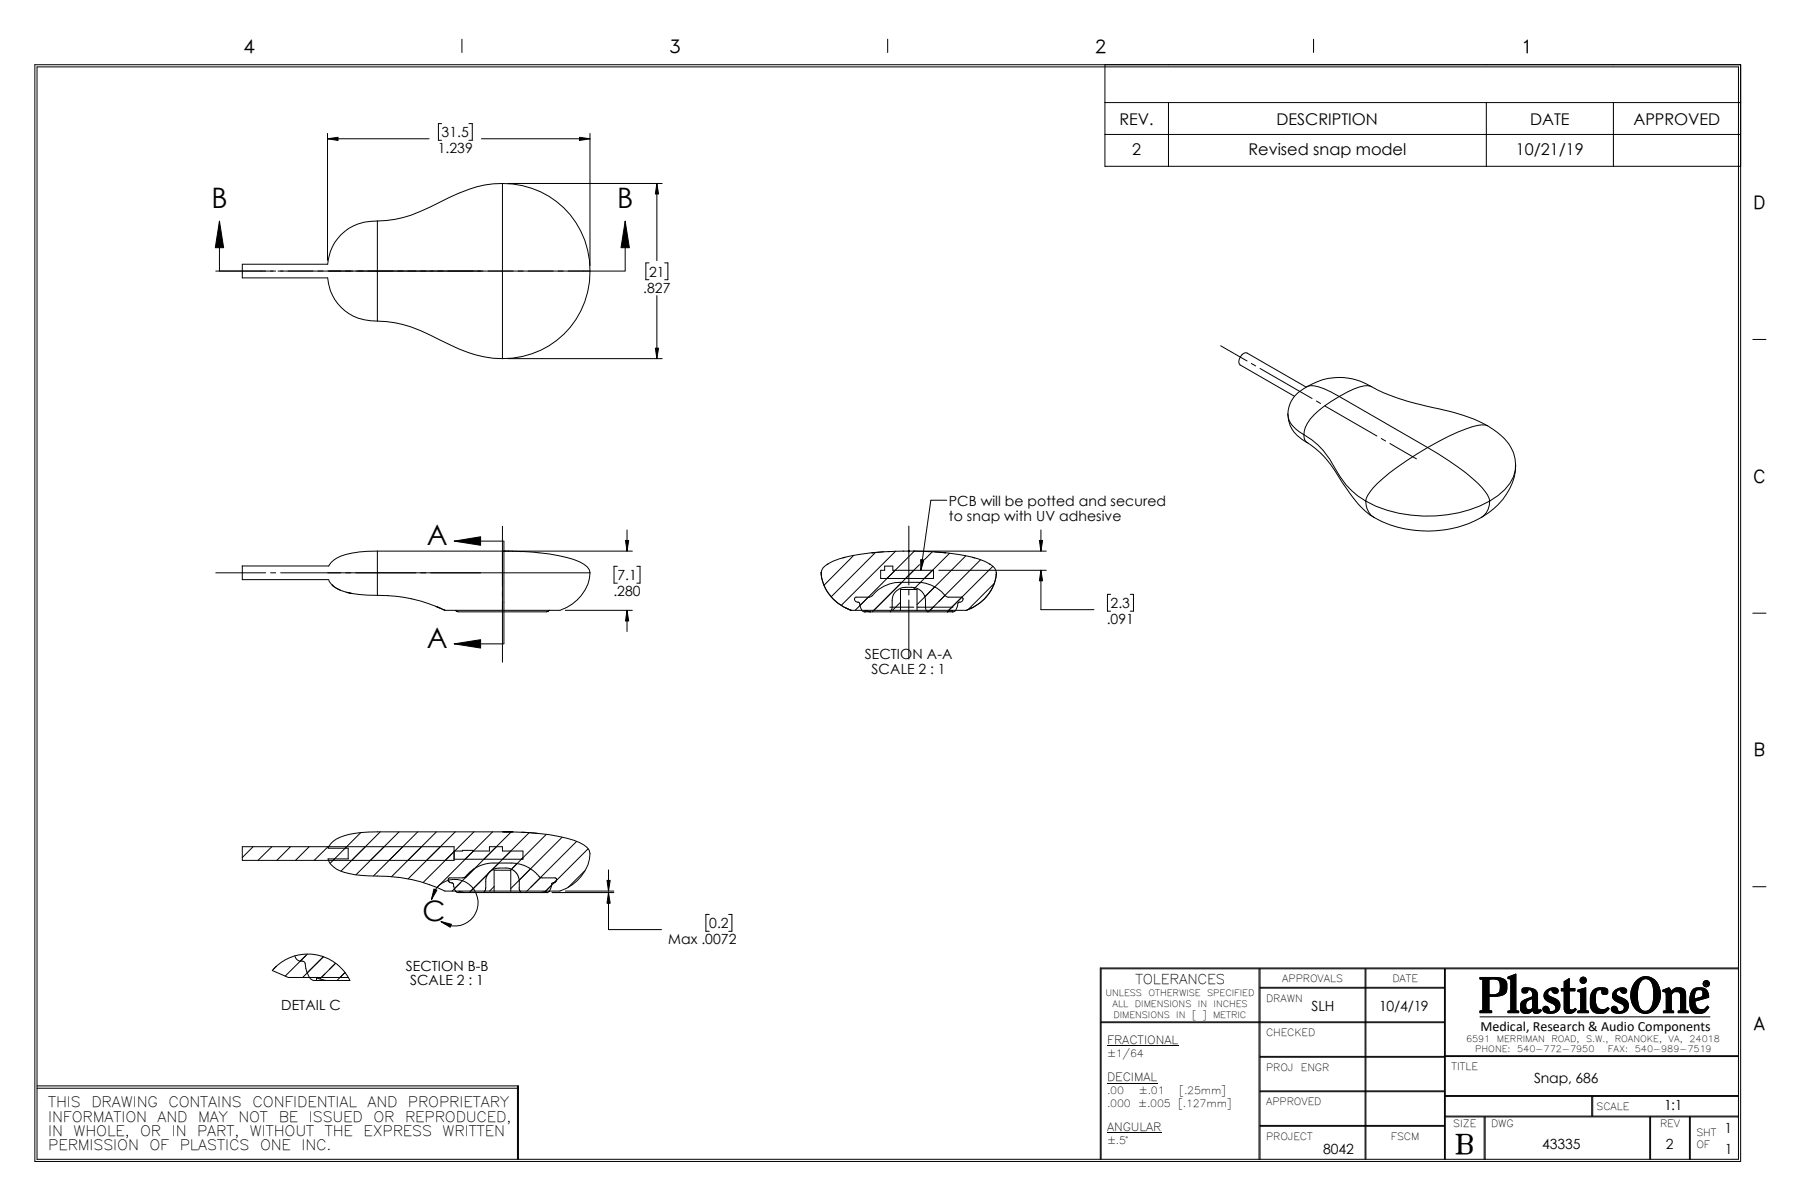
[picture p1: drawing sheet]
<svg xmlns="http://www.w3.org/2000/svg" width="457mm" height="305mm" viewBox="0 0 457 305" stroke-linecap="round" stroke-linejoin="round" font-family="sans-serif">
<g fill="none" stroke="#000" stroke-width=".25">
<path d="M8.8 16.4h433.1v278.4h-433.1zM9.4 17h431.9v277.2h-431.9zM117.3 9.9v3.4M225.3 9.9v3.4M280.5 16.4v25.8h161.4M333.5 9.9v3.4M83.1 35.2l2.7-.4v.8zM83.1 33.9v32.2M83.1 35.2h25.8M112.1 31.4h-.8v4.2h.8M119 31.4h.9v4.2h-.9M122.2 35.2h27.6"/>
<path d="M147.1 34.8l2.7 .4-2.7 .4zM149.8 33.9v33.5M280.5 26h161.4M280.5 34.1h161.4M296.6 26v16.2M377.3 26v16.2M409.6 26v16.2M55.7 56.1l1.1 6.8h-2.1zM55.7 56.1v12.7M95.8 56.1a11.9 11.9 0 0 0-12.6 11h-21.7v3.4h21.7a11.9 11.9 0 0 0 12.6 11M95.8 56.1v25.4M127.6 46.6a28.9 28.9 0 0 0-13.6 3.5l-2.3 1.2a33.2 33.2 0 0 1-15.9 4.8"/>
<path d="M127.6 46.6a22.2 22.2 0 0 1 22.2 20.9 22.2 22.2 0 0 1-19.7 23.4l-2.5 .1M127.6 46.6v44.4M128.9 46.6h39.2M158.7 56.1l1.1 6.8h-2.2zM158.7 56.1v12.7h-88.1M166.8 46.6l.4 2.6h-.8zM166.8 46.6v19.6M54.8 68.8h15.2M164.8 66.7h-.8v4.3h.8M166.8 75v16M168.7 66.7h.8v4.3h-.8M95.8 81.5a29.7 29.7 0 0 1 13.5 3.6l2.4 1.2a34.3 34.3 0 0 0 15.9 4.7"/>
<path d="M128.9 91h39.2M166.4 88.3h.8l-.4 2.7zM309.9 87.8l6.7 3.8M317.7 92.2l1.1 .7M319.9 93.5l13.2 7.6M331.6 98.3l-15-8.7a1.96 1.96 0 0 0-2.1 2.1l.3 .9 13.8 8M331.8 98.1a7.8 7.8 0 0 0-4.8 7.8 7 7 0 0 0 4 4.4M331.8 98.1a15.4 15.4 0 0 1 16.3 0M331.8 98.1a3.5 3.5 0 0 1 2.9 .1l3.2 1.3 2.1 1.1M348.1 98.1a65.5 65.5 0 0 0 18.6 6 31.2 31.2 0 0 1 15.3 7.3 9.9 9.9 0 0 1 1.9 11.2 19.2 19.2 0 0 1-12.6 10.8 28.8 28.8 0 0 1-22.4-2M348.1 98.1a3.6 3.6 0 0 0-2.9 .1l-3.1 1.3-2.1 1.1M445 86.1h3.3"/>
<path d="M326.9 105a8 8 0 0 0 5 7.4M331 110.3a2.04 2.04 0 0 0 .9 2M331 110.3a18.9 18.9 0 0 1 7.8 8.4 19.8 19.8 0 0 0 7.9 8.5M331.9 112.3l.1 .1M332 112.4a27.1 27.1 0 0 1 8.8 10.1l1.8 2.6a20.9 20.9 0 0 0 6.3 6.3M334.2 101.8l1 .6M336.3 103l13.2 7.7M340 100.6a21.8 21.8 0 0 0-8.1 6.9l-.6 1-.3 1.8M340 100.6l22.4 13M350.6 111.3l1.1 .6M352.8 112.6l6.8 3.9M362.4 113.6l2.9 1.7a45.1 45.1 0 0 1 11.8 9.5l.9 1.7 .2 .7"/>
<path d="M362.4 113.6l-2.8 1.7a45.1 45.1 0 0 0-11.8 9.5l-1 1.7-.1 .7M377.7 108.1a5.3 5.3 0 0 0-3.8 .1 52.6 52.6 0 0 0-11.5 5.4M384.7 117.9a8.3 8.3 0 0 1-2.7 6.3l-1.7 1.6-2.1 1.4M95.8 139.9a22 22 0 0 0-10.3 1.7 4.4 4.4 0 0 0-2 2h-22v3.5h21.9M95.8 139.9v11.2M95.8 139.9h64.7M115.3 137.3l6.7-1.1v2.2zM115.3 137.3h12.6v26.1h-12.6M127.6 133.6v34.5M130 139.9l2.4 .1M132.4 140l2.3 .1a61.5 61.5 0 0 1 10.9 1.9 6.7 6.7 0 0 1 4 2.6l.2 .8M158.8 137.2h.8l-.4 2.7z"/>
<path d="M159.2 134.5v5.4M225.6 140h.2M227.4 139.9l-13.8 13.7M229.3 139.9h.1M230.6 139.9h.3M230.6 139.7l.3 .3M230.7 133.5v15M230.8 139.7l-.3 .3M231.9 139.9h33.7M232.1 139.9l-15 15M235.6 140h.2M240.3 127h-4l-2.5 17.7"/>
<path d="M263.9 137.2h.8l-.5 2.7zM264.2 134.5v5.4M346.7 127.2a4.7 4.7 0 0 0 2.2 4.2M346.7 127.2a34.2 34.2 0 0 0 31.5 0M378.2 127.2a4.6 4.6 0 0 1-2.2 4.1M54.8 145.4h12.6M68.7 145.4h1.3M71.2 145.4h78.6M83.4 147.1l.2 .4 1 1.3M86.4 149.8l-2.1-1.3a9.8 9.8 0 0 0 5 2.1M87.9 150.3l1.4 .3M88.1 150.4l1.2 .2"/>
<path d="M89.3 150.6l4 .4 2.5 .1M111.7 154.3l-1-.4 2.2 1-.4-.2M115.7 154.9l.3 .3h.3M139.4 154.9l-.6 .4h-22.5M143.5 154.9h17M149.8 145.4a10.9 10.9 0 0 1-7.6 9.5h-29.3a38.2 38.2 0 0 0-17.1-3.8M156.7 143.7h-.8v4.3h.8M159.2 154.9l.4 2.7h-.8zM159.2 154.9v5.4M161.7 143.7h.8v4.3h-.8M208.4 145.4a4.1 4.1 0 0 1 3-2.9 50.2 50.2 0 0 1 17.7-2.6 70.6 70.6 0 0 1 19.3 2l2.4 1a3.5 3.5 0 0 1 2.1 2.5M208.4 145.4a10.8 10.8 0 0 0 7.7 9.5"/>
<path d="M208.4 145.4l.1 .4M208.4 145.4h.1M208.5 145.8a11.3 11.3 0 0 0 7.6 9.1M208.5 145.8v.1M208.5 145.3l-.1 .1M210.2 143.1l-.3 .2M214.5 141.4l-.5 .2M214.7 154.3l.6 .3M215.6 154.7h.1M216.1 154.9h29.3M216.7 141l-7.5 7.5M216.9 152a1.37 1.37 0 0 0 1.2 1l.2 .8a1.5 1.5 0 0 0 1.2 1.5"/>
<path d="M216.9 152l.4-.4h3.4a2.24 2.24 0 0 0 1.5-1.2 9.3 9.3 0 0 1 6.4-2.6 15.3 15.3 0 0 1 7.9 .7 11.3 11.3 0 0 1 3.8 3l3.8 .1 .4 .4M216.9 152h.1M219.5 155.3h22.4M219.7 154.9l1.2 .4zM219.7 154.9v.4M221.3 140.3h.1M221.8 140.3h-.4M222.2 140.2l-11.2 11.3M224.3 140l-2.9 .3M224.6 143.7h2.1v1h10.3v2.1h-13.4v-2.1h1zM225.9 154.1h6.1M226 155.3a2.98 2.98 0 0 0 .5-2.9 3.3 3.3 0 0 1 3.4-3.3 4.2 4.2 0 0 1 4.6 1.6 5.8 5.8 0 0 1 .4 3.6l.5 1"/>
<path d="M227.2 144.7l-2.1 2.1M228.6 152.9l-2 2M228.6 154.9v-5.3h4.2v5.3M230.7 149.7v1.3M230.7 152.3v15M232 144.7l-2.1 2.1M232.4 149.1l-.1 .1M232.8 154.1h9.1M233.4 143.3l-12 12M233.6 147.8v.2M233.7 142l.8 .1-.7 2.6zM236.7 140l-2 2"/>
<path d="M237.1 140l2.9 .3M237.1 153.9l-1.4 1.4M237.3 148.9l-2.5 2.6M238.3 144.7h27.3M239.6 140.3h.4M239.9 151.1l-1.6 1.6M240 140.3h.1M241 140.4l-9.1 9.2M244.2 151.6l-3.7 3.7 1.2-.4v.4M244.5 152a1.21 1.21 0 0 1-1.3 1l-.1 .8a1.53 1.53 0 0 1-1.2 1.5M244.5 152h.1M245.2 141.1l-12.4 12.4"/>
<path d="M245.7 154.7h.1M246.7 154.3l-.6 .3M246.8 141.4l.6 .2M248.9 142.1l-12.8 12.8M251.2 143.1l.3 .2M252.1 143.7l-11.3 11.2M252.4 148.1l-6.6 6.5M252.9 145.8a10.9 10.9 0 0 1-7.2 8.9M252.9 145.8v.1M252.9 145.3v.1M252.9 145.4a10.8 10.8 0 0 1-7.6 9.5l.4-.2M252.9 145.4v.4"/>
<path d="M252.9 145.4h.1M264.2 144.7l.5 2.7h-.8zM264.2 144.7v10h13.5M281.9 150.8h-.8v4.3h.8M286.9 150.8h.8v4.3h-.8M445 155.6h3.3M115.3 163.4l6.7-1.1v2.2zM61.5 214.9h53.8v3.5h-53.8zM64.3 214.9l-2.8 2.7M69 214.9l-3.5 3.5M73.7 214.9l-3.4 3.5M78.5 214.9l-3.5 3.5"/>
<path d="M83.3 214.9l-3.5 3.5M84 214a9.9 9.9 0 0 1 6.1-2.5l5.7-.4h31.8a51.3 51.3 0 0 1 19.5 2.7 3.4 3.4 0 0 1 2.5 4.2 11.1 11.1 0 0 1-7.4 8.1h-29.3a40 40 0 0 0-19.3-3.8 19.5 19.5 0 0 1-8.1-1.7 4.5 4.5 0 0 1-2.2-2.6h5.1v-2.7h-5.1zM88 214.9l-4.2 4.2M91.6 211.3l-4 4M96.5 211.1l-9.9 10M97.5 214.9l-3.5 3.5M101.3 211.1l-10.9 10.9M102.3 214.9l-3.5 3.5M106 211.1l-11.2 11.2M110.8 211.1l-11.4 11.4M111.8 214.9l-3.5 3.5M115.3 216h2.1v-.2l6.8 .2v-1.1h3.4v1.1h5.2v2.1h-17.5"/>
<path d="M115.4 216l-.1 .1M115.6 211.1l-12 12M120.2 216l-2.1 2.1M120.3 211.1l-12.9 12.9M125.1 211.1l-14.2 14.2M126.7 219l-1.9 1.9M127.6 211.1h2.6h-2.3M129.7 216l-2.1 2.1M129.8 211.1l-15 15M132.5 211.2l4.3 .3M132.8 217.7l-.5 .4M134.3 211.3l-14.8 14.8"/>
<path d="M138.7 211.8l-9.1 9.1M142.7 212.5l-13 13M146.4 213.5l-12.6 12.6M149.3 215.4l-10.7 10.7M109.6 228.3a5.9 5.9 0 0 1 7.6-4.9 5.9 5.9 0 0 1 3.5 8.3 5.9 5.9 0 0 1-8.7 2.2M110.2 225.6l.7 .3-1.3 2.4zM112 233.9l2.6 .7-.3 .7zM115.1 224.4l-.1-.3-.8-.1-.3-.3v-.8l4-.2 2.3-2.1 2.2-1.1 2.2-.5h5.7l1.9 .4 1.9 .7 1.5 1 1.6 1.6 3.9 .1 .2 .4-.1 .5-1.2 .5v.8a1.87 1.87 0 0 1-.9 1.4l-22.8 .1-.7-.4-.5-1.7M116.5 226.5v-.3l1.3 .3M123.9 221.8l-4.8 4.7M125.4 225l-1.1 1.1M125.4 226.1v-5.2h4.3v5.2"/>
<path d="M126.7 220.3h2.2l1.2 .4 1.3 1.3 .3 .9 .1 .8M126.7 220.3l-.8 .1-.9 .3-1.2 1.1-.5 1.4v2.5l-.5 .8M131.8 225.3l.1 .7 .4 .5M131.8 223.7v1.6M133.6 226.3l-.2 .2M137.2 222.8l-2.4 2.3M137.4 226.5l1.2-.3v.3M140 224.7l-1.6 1.5M140.1 226.5h15.7M141.3 223.4l-.7 .7M143.5 226.1h12.3M148.5 221l-4.2 4.2"/>
<path d="M154.1 223.4h.8l-.4 2.7zM154.5 226.5l.4 2.7h-.8zM154.5 226.5v9.4h13.4M154.5 220.8v5.3M180 232.1h-.8v4.2h.8M185 232.1h.8v4.2h-.8M445 225h3.3M70.1 245.2l-.7 .8M74.9 242.6a1.76 1.76 0 0 0 2.1 1.4l.4 .3 .7 2.9a1.89 1.89 0 0 0 1.9 1.6h8.8l-1.5-2.3-2-2-2.7-1.5-3.1-.8h-2.6l-3.2 .8-2.6 1.5-2 1.8 4.1 1.8h15.2M77.7 242.5l-1.5 1.4M78 246.9l4.1-4.1-5.3 5.3M78 242.1l-5.6 5.6"/>
<path d="M80.3 248.8v-.6l2.5 .6M85.2 244.5l-4 4M87.6 246.8l-2 2M279.5 259.5h87.2M279.5 259.3h87.2M319.6 245.9v48.3M319.9 245.9v48.3M319.9 250.8h46.8M319.9 250.6h46.8M346.5 245.9v48.3M346.8 245.9v48.3M366.7 245.9v48.3"/>
<path d="M366.9 245.9v48.3M375.7 248.1h4.2a2.34 2.34 0 0 1 2.6 1.5v1.4a1.91 1.91 0 0 1-2.1 1.8l-2.4 .1v3.6l.7 .1v.4h-3v-.4l.7-.1v-7.9l-.7-.1zM375.7 248.1h3.4a3.3 3.3 0 0 1 3.3 1.2l.1 1.7a2 2 0 0 1-2.3 1.8l-2.2 .1v3.6l.7 .1v.4h-3v-.4l.7-.1v-7.9l-.7-.1zM375.7 258.1h58.4M378 248.6l1.4-.1a1.35 1.35 0 0 1 1.5 1.5v.8a1.48 1.48 0 0 1-1.6 1.7l-1.3-.2zM378 248.6l.4-.1a2.05 2.05 0 0 1 2.4 .8 2.71 2.71 0 0 1-.7 3l-.8 .2-1.3-.2zM382.8 248l2-.8v9.3l.7 .1v.4h-2.7v-.4l.7-.1v-7.7l-.2-.4h-.5zM382.8 248l2-.8v9.3l.7 .1v.4h-2.7v-.4l.7-.1v-7.6v-.4l-.7-.1zM386.5 250.9l.5-.2h.9a2.1 2.1 0 0 1 2.4 1.6l.1 3.9 .4 .1 .3-.1 .2 .3-.2 .2-.5 .4-.8 .1-.4-.2-.4-.5-.9 .6-1.5-.1-.6-.6v-1.4l.2-.5 .7-.7 2.1-.9v-.9l-.2-.6-.4-.2h-.4l-.5 .8h-.9l-.2-.3zM386.5 250.9a4 4 0 0 1 2.6 .1 1.63 1.63 0 0 1 1.2 1.7l.1 3.5 .5 .1 .2-.1 .2 .3a1.19 1.19 0 0 1-1.1 .8 1.19 1.19 0 0 1-1.2-.8 1.8 1.8 0 0 1-2.9-.1l-.1-.3a2.14 2.14 0 0 1 .2-1.8l.8-.5 2-.9a1.37 1.37 0 0 0-.5-1.7 .54 .54 0 0 0-.6 .1 .54 .54 0 0 0-.2 .5 .83 .83 0 0 1-1.3-.2zM387.8 254l1.2-.6v2.5l-.5 .3h-.6l-.6-.5v-1.1zM387.8 254l1.2-.6v2.5a1.02 1.02 0 0 1-1.3 .2 1.02 1.02 0 0 1-.4-1.3z"/>
<path d="M392.3 251.8a2.32 2.32 0 0 1 3.2-.7 .73 .73 0 0 1-.4 1 .73 .73 0 0 1-.9-.3l-.3-.6a.96 .96 0 0 0-1 .9 .96 .96 0 0 0 1 1 2.43 2.43 0 0 1 2.1 1.8 2.24 2.24 0 0 1-3 2.2 1.04 1.04 0 0 1-1-.4 1.04 1.04 0 0 1-.1-1.1 .96 .96 0 0 1 1 0 .96 .96 0 0 1 .5 1l.1 .1a1.05 1.05 0 0 0 1.4-.6 1.05 1.05 0 0 0-.7-1.4 3.5 3.5 0 0 1-2.2-1.8zM392.3 251.6a2.35 2.35 0 0 1 3.2-.5v.7l-.4 .3a.96 .96 0 0 1-1.2-.9 .95 .95 0 0 0-1 .9 .95 .95 0 0 0 .9 1 2.25 2.25 0 0 1 2.2 2.2 2.37 2.37 0 0 1-3.4 1.7 .87 .87 0 0 1-.9-.5 .87 .87 0 0 1 .3-1l.6-.1a1.43 1.43 0 0 1 .8 1.2h1.1a1.1 1.1 0 0 0 .4-1.2 1.1 1.1 0 0 0-1-.8l-.2-.1a1.88 1.88 0 0 1-1.6-2.4zM397.1 249.1l1.3-.7v2.5h1.4v.6h-1.4v4.6l.2 .2h.7l.6-.4 .2 .3-1.2 .9-.8 .1-.6-.2-.4-.8v-4.7h-.7v-.6h.7zM397.1 249.1l1.3-.7v2.5h1.4v.6h-1.4v4.7a1.06 1.06 0 0 0 1.5-.3l.2 .3a1.96 1.96 0 0 1-2.8 .6l-.2-.7v-4.6h-.7v-.6h.7zM400.6 251.3l1.9-.6v5.8l.8 .1v.4h-2.7v-.4l.7-.1v-4.4l-.2-.3-.5-.2zM400.6 251.3l1.9-.6v5.8l.8 .1v.4h-2.7v-.4l.7-.1v-4.4l-.1-.3-.6-.2zM404.4 251.5l.7-.6 .8-.2 1.7 .1 .5 .5v.8l-.3 .2h-1l-.3-1.1h-.8l-.5 .5-.2 1v1.6l.6 1.5 .8 .4h1l.7-.5 .4 .3-1.1 1-1.4 .2a2.04 2.04 0 0 1-2.3-2.1l.1-2.5zM404.5 251.3l1.2-.6 2 .1 .4 .4v.9l-.3 .2h-.9l-.2-.3v-.8a1.29 1.29 0 0 0-1.4 .3 1.29 1.29 0 0 0-.3 1.4v1.4a1.84 1.84 0 0 0 2.4 1.9l.7-.5 .4 .3a2.69 2.69 0 0 1-4.6 0 5.6 5.6 0 0 1-.1-3.2l.1-.5zM409.7 251.6a2.35 2.35 0 0 1 3.2-.5v.6l-.4 .4a1.02 1.02 0 0 1-1.2-.9 .95 .95 0 0 0-1 .9 .95 .95 0 0 0 .9 1l1.4 .6 .6 .6 .2 .6a1.83 1.83 0 0 1-1.5 2.1 2.58 2.58 0 0 1-2.8-.7l.1-.7 .8-.2 .5 .4 .3 .9h.6a1.03 1.03 0 0 0 .9-1 1.03 1.03 0 0 0-.8-1l-1.2-.6-.9-.9v-.8zM409.8 251.5a2.21 2.21 0 0 1 3.1-.4 .7 .7 0 0 1-.4 1h-.4l-.5-.3a.64 .64 0 0 0-.8-.6 .64 .64 0 0 0-.5 .7 .97 .97 0 0 0 1 1.2 2.58 2.58 0 0 1 2.1 1.8 2.32 2.32 0 0 1-3.3 2.1 .84 .84 0 0 1-1-.7 .84 .84 0 0 1 .9-.9 1.28 1.28 0 0 1 .8 1.2v.1a1.12 1.12 0 0 0 1.5-.7 1.16 1.16 0 0 0-1.1-1.4 1.95 1.95 0 0 1-1.7-2.6zM415.2 249.1a3.4 3.4 0 0 1 3.7-1.1 3.4 3.4 0 0 1 2.4 3 4.8 4.8 0 0 1-3.3 6.2 4.1 4.1 0 0 1-4-5 4.9 4.9 0 0 1 1.2-3.1zM415.3 249a3.4 3.4 0 0 1 3.5-1 3.4 3.4 0 0 1 2.5 2.7 4.7 4.7 0 0 1-3.6 6.5 4.3 4.3 0 0 1-3.7-5.2l.5-1.6z"/>
<path d="M416.7 248.8a1.8 1.8 0 0 1 2-.2 1.8 1.8 0 0 1 1 1.7 8.5 8.5 0 0 1-.7 5.7 1.7 1.7 0 0 1-1.8 .6 1.7 1.7 0 0 1-1.2-1.5 7.7 7.7 0 0 1 .7-6.3zM416.8 248.7a1.83 1.83 0 0 1 1.9 0 1.83 1.83 0 0 1 1 1.7l.1 2.8a3.4 3.4 0 0 1-1.7 3.4 2.01 2.01 0 0 1-2.3-2.2 6.7 6.7 0 0 1 1-5.7zM422.1 251.3l1.6-.6 .5 .9 1.1-.8 1.2-.1a1.45 1.45 0 0 1 1.4 1.5v4.3l.6 .1v.4h-2.5v-.4l.6-.1v-4l-.2-.6-.4-.2h-1.1l-.6 .7v4.1l.6 .1v.4h-2.6v-.4l.7-.1v-4.2a.74 .74 0 0 0-.9-.7zM422.1 251.3l1.6-.6 .6 .9 1-.8 1.3-.1a1.6 1.6 0 0 1 1.3 2.1v3.7l.6 .1v.4h-2.5v-.4l.6-.1v-3.9l-.2-.7-.5-.2h-1l-.6 .7v4.1l.6 .1v.4h-2.6v-.4l.7-.1v-4.1l-.3-.6-.6-.2zM429.7 251.2l.8-.4 1.5-.1a2.03 2.03 0 0 1 1.7 2.4l-3.4 1a1.75 1.75 0 0 0 1.2 2.1h1.1l.9-.8 .3 .3-1 1.1-.4 .2-1.6 .2-.7-.2a2.69 2.69 0 0 1-1.1-2.7l.1-1.7zM429.7 251.2a2.38 2.38 0 0 1 4 1.1v.8l-3.4 1a1.73 1.73 0 0 0 .6 1.8 1.73 1.73 0 0 0 1.9 .2l.7-.7 .3 .3-.3 .2a2.16 2.16 0 0 1-1.8 1.3 2.36 2.36 0 0 1-2.7-2.9 4.7 4.7 0 0 1 .7-3.1zM430.5 251.5l.5-.3 1.1 .1 .2 .4-.1 1.1-.3 .3-1.8 .4v-.9zM430.6 251.4l.4-.2h.9l.4 .4v.9l-.3 .5-1.9 .5 .1-1.4zM432.9 249.2l.6 .1v.3l-.2 .1 .2 .4-.3-.4h-.2l-.1 .4zM432.9 249.2l.6 .1-.2 .4 .2 .4-.3-.4h-.2l-.1 .4zM433 249.3h.4v.3h-.4zM441.3 245.7h-162v48.5"/>
<path d="M441.3 245.9h-161.8v48.3M9.4 275.6h122.2v18.6M9.4 276.2h122.2M131.4 275.6v18.6M281.1 274.9h12.7M281.1 265.5h18M319.9 277.1h46.8M319.9 276.9h46.8M319.9 268.3h46.8M319.9 268.1h46.8M366.9 267.9h74.4M366.9 268.1h74.4"/>
<path d="M366.9 278h74.4M366.9 278.3h74.4M404.1 278.3v5M404.3 278.3v5M281.1 287.4h13.8M319.9 285.8h46.8M319.9 285.6h46.8M366.9 283.3h74.4M366.9 283.5h74.4M376.8 283.5v10.7M377 283.5v10.7M418.8 283.5v10.7"/>
<path d="M419 283.5v10.7M428.9 283.5v10.7M429.1 283.5v10.7"/>
<circle cx="401.9" cy="248.8" r=".8"/>
<circle cx="433.1" cy="249.7" r=".66"/>
<circle cx="433.1" cy="249.7" r=".79"/>
<circle cx="433.2" cy="249.7" r=".79"/>
<circle cx="433.2" cy="249.7" r=".65"/>
</g>
<g fill="#000">
<path d="M83.1 35.2l2.7-.4v.8zM147.1 34.8l2.7 .4-2.7 .4zM55.7 56.1l1.1 6.8h-2.1zM158.7 56.1l1.1 6.8h-2.2zM166.8 46.6l.4 2.6h-.8zM166.4 88.3h.8l-.4 2.7zM115.3 137.3l6.7-1.1v2.2zM158.8 137.2h.8l-.4 2.7zM263.9 137.2h.8l-.5 2.7zM159.2 154.9l.4 2.7h-.8zM233.7 142l.8 .1-.7 2.6zM264.2 144.7l.5 2.7h-.8z"/>
<path d="M115.3 163.4l6.7-1.1v2.2zM110.2 225.6l.7 .3-1.3 2.4zM112 233.9l2.6 .7-.3 .7zM154.5 226.5l.4 2.7h-.8zM154.1 223.4h.8l-.4 2.7z"/>
<path d="M378 248.6v3.7l1.3 .2a1.52 1.52 0 0 0 1.6-1.7v-.8a1.35 1.35 0 0 0-1.5-1.5zM375.7 248.1h4.2a2.34 2.34 0 0 1 2.6 1.5v1.4a1.91 1.91 0 0 1-2.1 1.8l-2.4 .1v3.6l.7 .1v.4h-3v-.4l.7-.1v-7.9l-.7-.1z" fill-rule="evenodd"/>
<path d="M382.8 248l2-.8v9.3l.7 .1v.4h-2.7v-.4l.7-.1v-7.7l-.2-.4h-.5z" fill-rule="evenodd"/>
<path d="M387.8 254l-.5 .6v1.1l.6 .5h.6l.5-.3v-2.5zM386.5 250.9l.5-.2h.9a2.1 2.1 0 0 1 2.4 1.6l.1 3.9 .4 .1 .3-.1 .2 .3-.2 .2-.5 .4-.8 .1-.4-.2-.4-.5-.9 .6-1.5-.1-.6-.6v-1.4l.2-.5 .7-.7 2.1-.9v-.9l-.2-.6-.4-.2h-.4l-.5 .8h-.9l-.2-.3z" fill-rule="evenodd"/>
<path d="M392.3 251.6a2.35 2.35 0 0 1 3.2-.5v.7l-.4 .3a.96 .96 0 0 1-1.2-.9 .95 .95 0 0 0-1 .9 .95 .95 0 0 0 .9 1 2.25 2.25 0 0 1 2.2 2.2 2.37 2.37 0 0 1-3.4 1.7 .87 .87 0 0 1-.9-.5 .87 .87 0 0 1 .3-1l.6-.1a1.43 1.43 0 0 1 .8 1.2h1.1a1.1 1.1 0 0 0 .4-1.2 1.1 1.1 0 0 0-1-.8l-.2-.1a1.88 1.88 0 0 1-1.6-2.4z" fill-rule="evenodd"/>
<path d="M397.1 249.1l1.3-.7v2.5h1.4v.6h-1.4v4.6l.2 .2h.7l.6-.4 .2 .3-1.2 .9-.8 .1-.6-.2-.4-.8v-4.7h-.7v-.6h.7z" fill-rule="evenodd"/>
<path d="M400.6 251.3l1.9-.6v5.8l.8 .1v.4h-2.7v-.4l.7-.1v-4.4l-.2-.3-.5-.2z" fill-rule="evenodd"/>
<path d="M404.4 251.5l.7-.6 .8-.2 1.7 .1 .5 .5v.8l-.3 .2h-1l-.3-1.1h-.8l-.5 .5-.2 1v1.6l.6 1.5 .8 .4h1l.7-.5 .4 .3-1.1 1-1.4 .2a2.04 2.04 0 0 1-2.3-2.1l.1-2.5z" fill-rule="evenodd"/>
<path d="M409.7 251.6a2.35 2.35 0 0 1 3.2-.5v.6l-.4 .4a1.02 1.02 0 0 1-1.2-.9 .95 .95 0 0 0-1 .9 .95 .95 0 0 0 .9 1l1.4 .6 .6 .6 .2 .6a1.83 1.83 0 0 1-1.5 2.1 2.58 2.58 0 0 1-2.8-.7l.1-.7 .8-.2 .5 .4 .3 .9h.6a1.03 1.03 0 0 0 .9-1 1.03 1.03 0 0 0-.8-1l-1.2-.6-.9-.9v-.8z" fill-rule="evenodd"/>
<path d="M416.8 248.7a6.7 6.7 0 0 0-1 5.7 1.94 1.94 0 0 0 2.6 2.1l.7-.6 .6-1.4 .1-2.7a3.1 3.1 0 0 0-1.5-3.3l-.7-.1zM415.2 249.1a3.4 3.4 0 0 1 3.7-1.1 3.4 3.4 0 0 1 2.4 3 4.8 4.8 0 0 1-3.3 6.2 4.1 4.1 0 0 1-4-5 4.9 4.9 0 0 1 1.2-3.1z" fill-rule="evenodd"/>
<path d="M422.1 251.3l1.6-.6 .5 .9 1.1-.8 1.2-.1a1.45 1.45 0 0 1 1.4 1.5v4.3l.6 .1v.4h-2.5v-.4l.6-.1v-4l-.2-.6-.4-.2h-1.1l-.6 .7v4.1l.6 .1v.4h-2.6v-.4l.7-.1v-4.2a.74 .74 0 0 0-.9-.7z" fill-rule="evenodd"/>
<path d="M429.7 251.2l.8-.4 1.5-.1a2.03 2.03 0 0 1 1.7 2.4l-3.4 1a1.75 1.75 0 0 0 1.2 2.1h1.1l.9-.8 .3 .3-1 1.1-.4 .2-1.6 .2-.7-.2a2.69 2.69 0 0 1-1.1-2.7l.1-1.7zM430.7 251.3l-.4 .6-.2 1.6 1.8-.4 .4-.4v-1l-.2-.4-.3-.1z" fill-rule="evenodd"/>
<path d="M433 249.3h.4v.3h-.4zM432.9 249.2v.9l.1-.4 .5 .4-.2-.4 .2-.1v-.3z" fill-rule="evenodd"/>
<path d="M432.5 249.7a.66 .66 0 0 1 1.3 0 .66 .66 0 0 1-1.3 0zM432.4 249.7a.79 .79 0 0 0 1.5 0 .79 .79 0 0 0-1.5 0z" fill-rule="evenodd"/>
<circle cx="401.9" cy="248.8" r=".8"/>
</g>
<g font-size="7.2">
<text x="53.7" y="52.8">B</text>
<text x="156.7" y="52.8">B</text>
<text x="108.4" y="138.3">A</text>
<text x="108.4" y="164.4">A</text>
<text x="107.2" y="233.7">C</text>
</g>
<text font-size="6.8" x="369.3" y="292.9">B</text>
<g font-size="4.6">
<text x="61.6" y="13.3">4</text>
<text x="169.8" y="13.3">3</text>
<text x="277.9" y="13.3">2</text>
<text x="386.1" y="13.3">1</text>
<text x="445" y="53.1">D</text>
<text x="445" y="122.6">C</text>
<text x="445.1" y="192">B</text>
<text x="445.1" y="261.5">A</text>
</g>
<g font-size="4.1">
<text x="284.2" y="31.7">REV.</text>
<text x="324.1" y="31.7">DESCRIPTION</text>
<text x="388.4" y="31.7">DATE</text>
<text x="414.7" y="31.7">APPROVED</text>
<text x="287.4" y="39.4">2</text>
<text x="316.9" y="39.4">Revised snap model</text>
<text x="384.8" y="39.4">10/21/19</text>
</g>
<g font-size="3.6">
<text x="112.1" y="34.9">31.5</text>
<text x="111.1" y="38.9">1.239</text>
<text x="164.8" y="70.3">21</text>
<text x="163.3" y="74.3">.827</text>
<text x="240.9" y="128.5">PCB will be potted and secured</text>
<text x="240.9" y="132.2">to snap with UV adhesive</text>
<text x="156.7" y="147.3">7.1</text>
<text x="155.7" y="151.3">.280</text>
<text x="281.9" y="154.4">2.3</text>
<text x="281" y="158.4">.091</text>
<text x="219.6" y="167.3">SECTION A-A</text>
<text x="221.3" y="171">SCALE 2 : 1</text>
<text x="169.6" y="239.6">Max .0072</text>
<text x="180" y="235.6">0.2</text>
<text x="103" y="246.3">SECTION B-B</text>
<text x="104.1" y="250.1">SCALE 2 : 1</text>
<text x="71.4" y="256.3">DETAIL C</text>
<text x="333" y="256.5">SLH</text>
<text x="350.1" y="256.5">10/4/19</text>
<text x="375.8" y="261.7">Medical, Research &amp; Audio Components</text>
<text x="389.4" y="274.7">Snap, 686</text>
<text x="12.2" y="281">THIS</text>
<text x="23.2" y="281">DRAWING</text>
<text x="42.8" y="281">CONTAINS</text>
<text x="64.1" y="281">CONFIDENTIAL</text>
<text x="93.3" y="281">AND</text>
<text x="103.6" y="281">PROPRIETARY</text>
<text x="422.4" y="281.7">1:1</text>
<text x="12.2" y="284.6">INFORMATION</text>
<text x="40" y="284.6">AND</text>
<text x="50.3" y="284.6">MAY</text>
<text x="60.5" y="284.6">NOT</text>
<text x="70.7" y="284.6">BE</text>
<text x="78.4" y="284.6">ISSUED</text>
<text x="94.8" y="284.6">OR</text>
<text x="102.8" y="284.6">REPRODUCED,</text>
<text x="437.8" y="287.7">1</text>
<text x="12.2" y="292">PERMISSION</text>
<text x="12.2" y="288.3">IN</text>
<text x="18.7" y="288.3">WHOLE,</text>
<text x="35.6" y="288.3">OR</text>
<text x="37.9" y="292">OF</text>
<text x="43.6" y="288.3">IN</text>
<text x="45.6" y="292">PLASTICS</text>
<text x="50" y="288.3">PART,</text>
<text x="63.4" y="288.3">WITHOUT</text>
<text x="66" y="292">ONE</text>
<text x="76.5" y="292">INC.</text>
<text x="82.4" y="288.3">THE</text>
<text x="92.3" y="288.3">EXPRESS</text>
<text x="112.4" y="288.3">WRITTEN</text>
<text x="335.9" y="292.9">8042</text>
<text x="391.5" y="291.5">43335</text>
<text x="422.9" y="291.5">2</text>
<text x="437.9" y="292.9">1</text>
</g>
<text font-size="3.4" x="288.2" y="249.9">TOLERANCES</text>
<g font-size="2.9">
<text x="281.1" y="265">FRACTIONAL</text>
<text x="281.1" y="274.4">DECIMAL</text>
<text x="281.1" y="286.9">ANGULAR</text>
</g>
<g font-size="2.5">
<text x="325.5" y="249.1">APPROVALS</text>
<text x="353.5" y="249.1">DATE</text>
<text x="321.4" y="254.2">DRAWN</text>
<text x="321.4" y="262.9">CHECKED</text>
<text x="281.1" y="268.3">±1/64</text>
<text x="321.4" y="271.7">PROJ</text>
<text x="330.2" y="271.7">ENGR</text>
<text x="368.5" y="271.5">TITLE</text>
<text x="281.1" y="277.7">.00</text>
<text x="281.1" y="281.1">.000</text>
<text x="289" y="281.1">±.005</text>
<text x="289.1" y="277.7">±.01</text>
<text x="299.1" y="281.1">[.127mm]</text>
<text x="299.4" y="277.7">[.25mm]</text>
<text x="321.4" y="280.5">APPROVED</text>
<text x="405.3" y="281.6">SCALE</text>
<text x="368.9" y="286.1">SIZE</text>
<text x="378.5" y="286.1">DWG</text>
<text x="421.4" y="286.1">REV</text>
<text x="281.1" y="290.2">±.5°</text>
<text x="321.4" y="289.3">PROJECT</text>
<text x="353.1" y="289.3">FSCM</text>
<text x="430.7" y="288.3">SHT</text>
<text x="430.7" y="291.3">OF</text>
</g>
<g font-size="2.2">
<text x="280.7" y="252.8">UNLESS</text>
<text x="282.4" y="255.5">ALL</text>
<text x="288.1" y="255.5">DIMENSIONS</text>
<text x="291.6" y="252.8">OTHERWISE</text>
<text x="304.1" y="255.5">IN</text>
<text x="306.5" y="252.8">SPECIFIED</text>
<text x="308.1" y="255.5">INCHES</text>
<text x="282.7" y="258.2">DIMENSIONS</text>
<text x="298.6" y="258.2">IN</text>
<text x="302.6" y="258.2">[</text>
<text x="305.3" y="258.2">]</text>
<text x="307.9" y="258.2">METRIC</text>
<text x="372.2" y="264.3">6591</text>
<text x="374.5" y="267">PHONE:</text>
<text x="380" y="264.3">MERRIMAN</text>
<text x="385.1" y="267">540-772-7950</text>
<text x="393.9" y="264.3">ROAD,</text>
<text x="402.6" y="264.3">S.W.,</text>
<text x="408.2" y="267">FAX:</text>
<text x="410" y="264.3">ROANOKE,</text>
<text x="415" y="267">540-989-7519</text>
<text x="423.6" y="264.3">VA,</text>
<text x="428.9" y="264.3">24018</text>
</g>
</svg>
